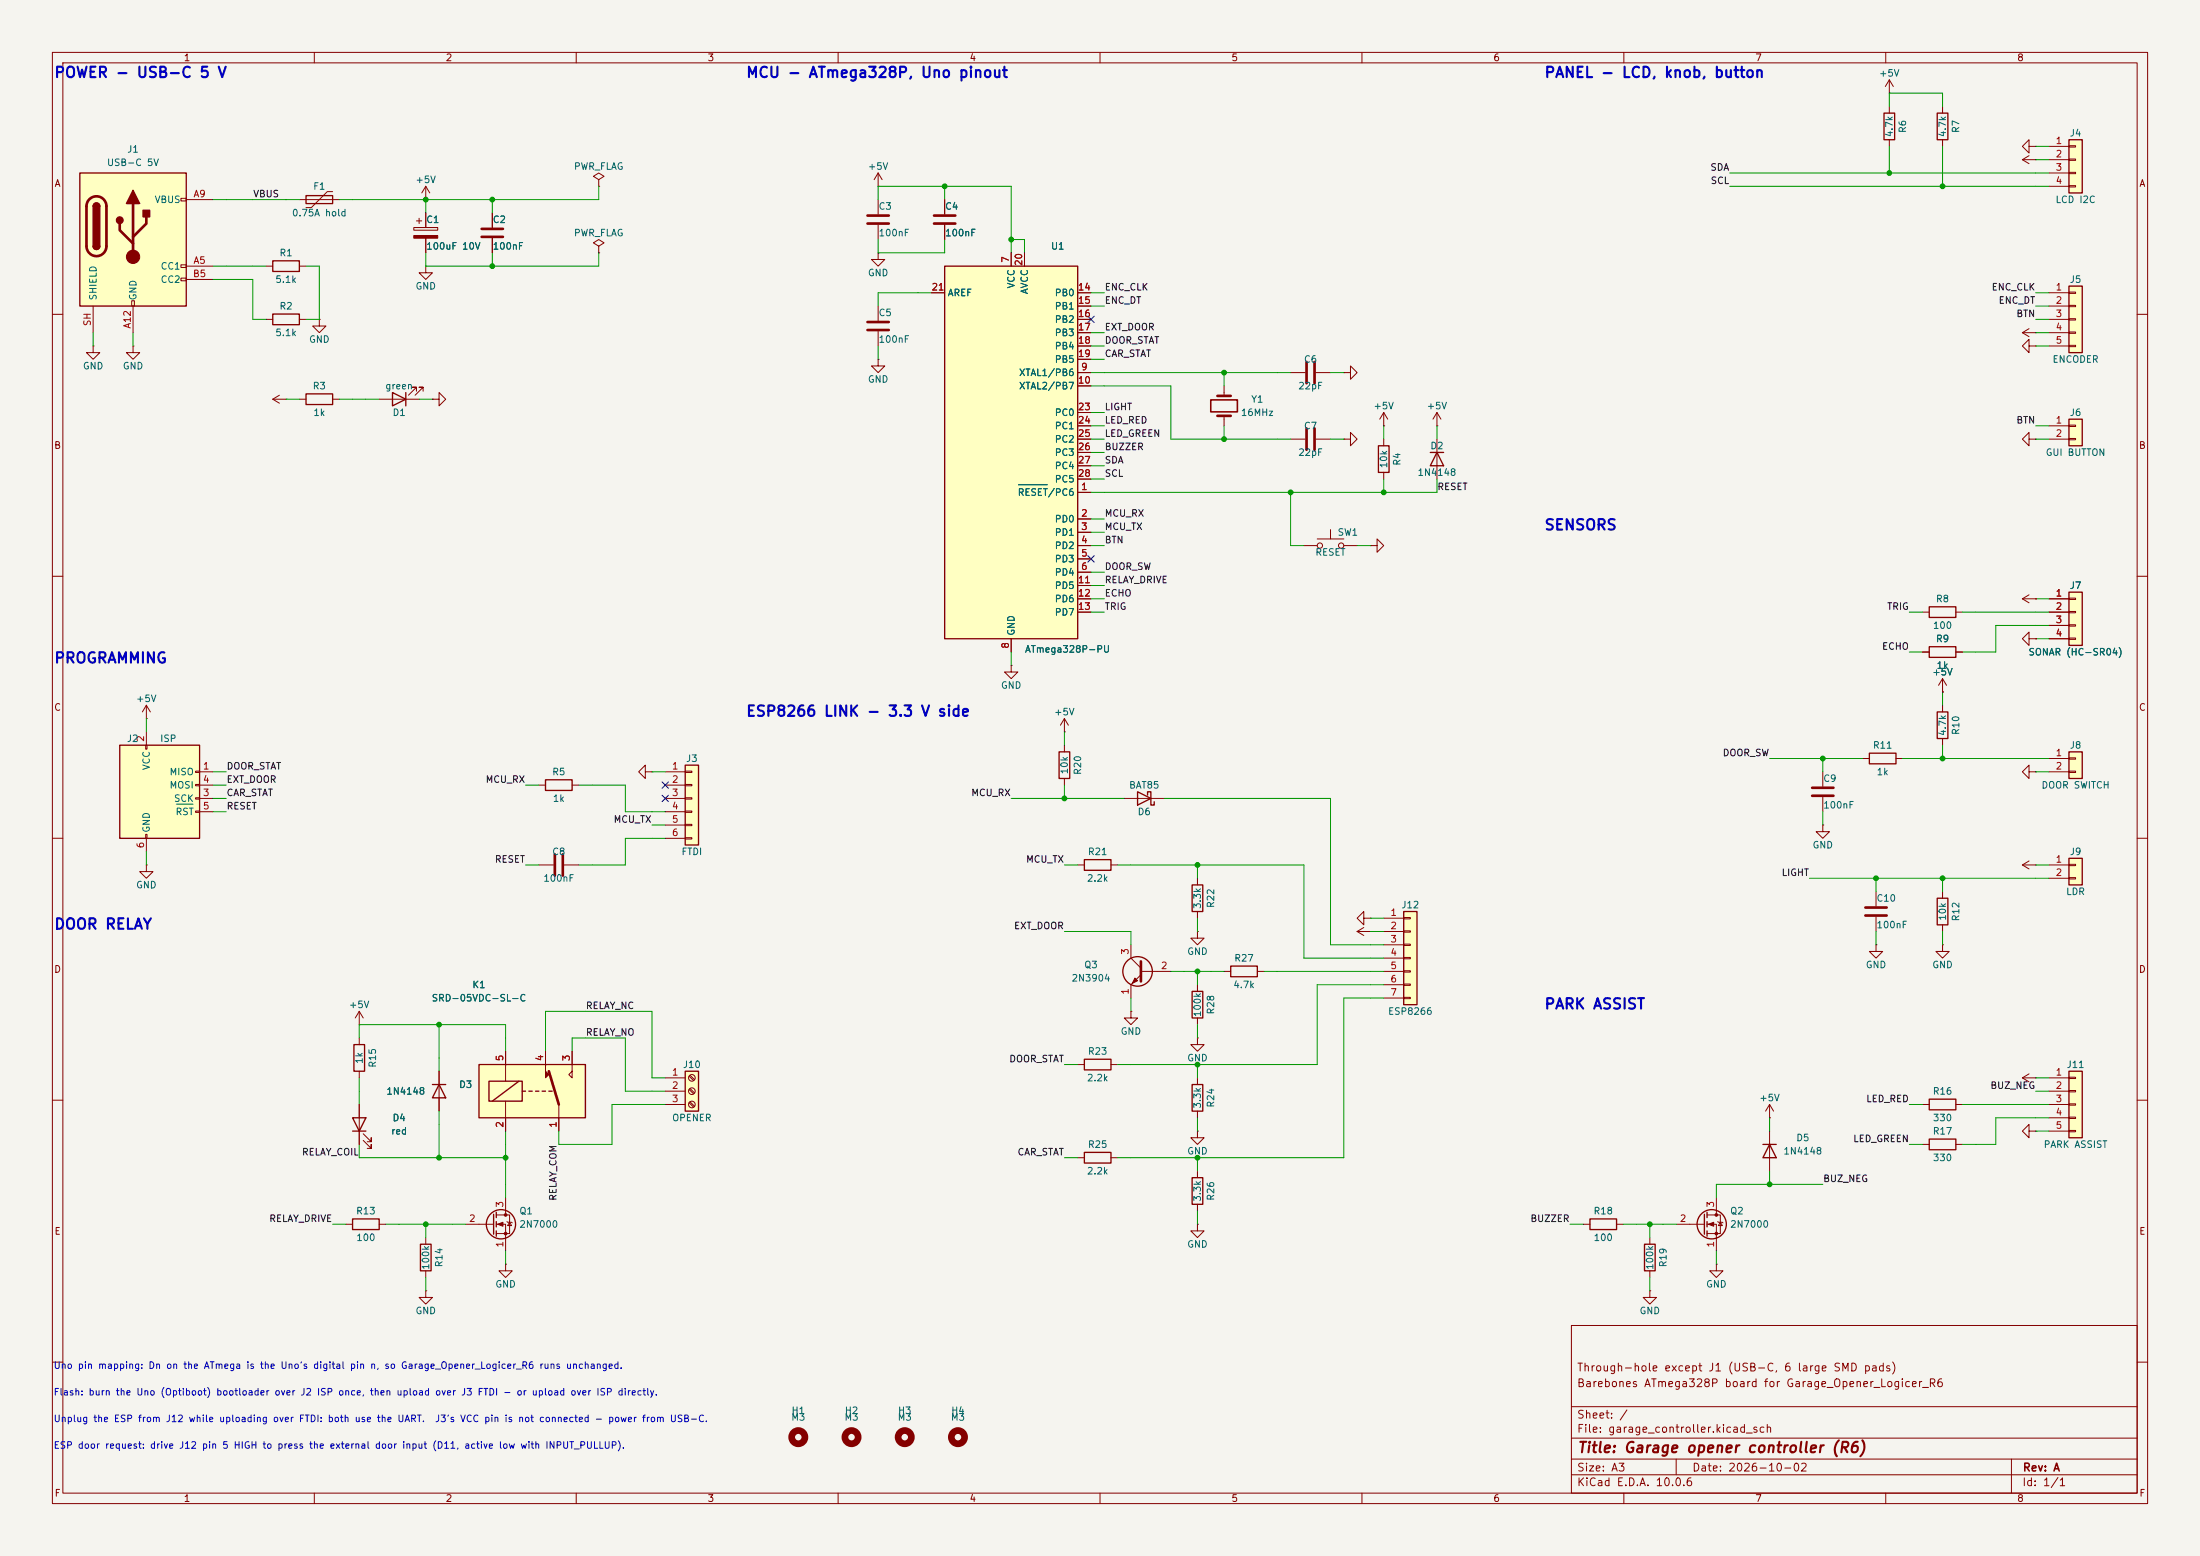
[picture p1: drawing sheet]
<svg xmlns="http://www.w3.org/2000/svg" width="420mm" height="297mm" viewBox="0 0 420 297" stroke-linecap="round" stroke-linejoin="round" font-family="sans-serif">
<path d="M0 0h420v297h-420z" fill="#f5f4ef" stroke="#f5f4ef" stroke-width=".19"/>
<g fill="none" stroke="#840000" stroke-width=".19">
<path d="M10 10h400v277h-400zM12 12h396v273h-396zM60 10v2M110 10v2M160 10v2M210 10v2M260 10v2M310 10v2M360 10v2M10 60h2M386.1 63.5l1.2 .8M386.1 63.5h2.5"/>
<path d="M387.3 62.7l-1.2 .8M388.6 63.5h.1M408 60h2M10 110h2M408 110h2M10 160h2M102.9 149.9h1.2M109.2 149.9h1.3M408 160h2M68.6 198.1v1.3M10 210h2M68.6 204.5v1.2"/>
<path d="M408 210h2M300 253h108v32h-108zM10 260h2M300 278.5h108M300 274.5h108M300 268.5h108M320 278.5v3M384 278.5v6.5M408 260h2M60 285v2M110 285v2M160 285v2"/>
<path d="M210 285v2M260 285v2M300 281.5h108M310 285v2M360 285v2"/>
</g>
<path d="M104.1 148.8h5.1v2.1h-5.1zM67.6 199.4h2v5.1h-2z" fill="none" stroke="#840000" stroke-width=".25"/>
<path d="M395 54.6h2.5v12.7h-2.5z" fill="#ffffc2"/>
<path d="M395 54.6h2.5v12.7h-2.5z" fill="none" stroke="#840000" stroke-width=".25"/>
<path d="M391.2 55.9h3.8M391.2 58.4h3.8M395 55.8h1.2v.2h-1.2zM395 58.3h1.2v.2h-1.2zM61 61v1.2h1.2l-1.2 1.3-1.3-1.3h1.3M61 61h.1M391.2 61h3.8M391.2 63.5h3.8M391.2 66h3.8M395 60.8h1.2v.3h-1.2zM395 63.4h1.2v.2h-1.2zM395 65.9h1.2v.3h-1.2z" fill="none" stroke="#840000" stroke-width=".19"/>
<path d="M22.9 142.2h15.2v17.8h-15.2z" fill="#ffffc2"/>
<g fill="none" stroke="#840000" stroke-width=".19">
<path d="M370.8 20.3v1.3M370.8 26.7v1.2M17.8 66v1.3h1.2l-1.2 1.3-1.3-1.3h1.3M17.8 66h.1M50.8 61h1.3M57.1 61h1.3M72.4 76.2h7.6M79.5 74.7v-.8h-.8h.8l-1.5 1.5M80.8 74.7v-.8h-.8h.8l-1.6 1.5M82.5 76.2h1.3v-1.3l1.3 1.3-1.3 1.3v-1.3M82.5 76.2h.1M387.3 66v-1.2l-1.2 1.2 1.2 1.3v-1.3h1.3"/>
<path d="M388.6 66h.1M27.9 139.7v2.5M27.8 142.2h.3v.8h-.3zM27.8 159.3h.3v.7h-.3zM37.3 147.2h.8v.2h-.8zM37.3 149.7h.8v.3h-.8zM37.3 152.3h.8v.2h-.8zM37.3 154.8h.8v.3h-.8zM38.1 147.3h2.5M38.1 152.4h2.5M38.1 149.9h2.5M38.1 154.9h2.5"/>
<path d="M27.9 165.1v1.3h1.3l-1.3 1.2-1.2-1.2h1.2M27.9 165.1h.1M27.9 160v2.6M68.6 195.6h.1M68.6 193l-.8 1.3M68.6 193l.7 1.3M68.6 193v2.6M337.8 213.4h.1M337.8 210.8l-.7 1.3M337.8 210.8l.8 1.3M337.8 210.8v2.6M337.8 215.9v7.6"/>
<path d="M205.7 221h1.3M212.1 221h1.3M302.3 233.7h1.2M308.6 233.7h1.3M320 233.7h5.4M325.9 231.9h2.5v3.6h-2.5M325.9 233.7h1.8v5.1M327.7 228.6v3.3M327.9 233.2l1 .2M328.4 233.3l.4 .6h-.8zM327.7 241.3v1.3h1.2l-1.2 1.2-1.3-1.2h1.3M327.7 241.3h.1"/>
</g>
<g fill="none" stroke="#840000" stroke-width=".25">
<path d="M369.8 21.6h2.1v5.1h-2.1zM52.1 59.9h5v2.1h-5zM74.9 74.9l2.6 1.3-2.6 1.3zM77.5 74.9v2.6M22.9 142.2h15.2v17.8h-15.2zM207 220h5.1v2h-5.1zM336.5 218.4h2.6M337.8 218.4l1.3 2.6h-2.6zM303.5 232.7h5.1v2h-5.1zM325.4 231.8v3.8M325.9 231.4v1M325.9 233.2v1"/>
<path d="M325.9 234.9v1.1"/>
<circle cx="326.8" cy="233.7" r="2.79"/>
</g>
<path d="M33.7 153.5h3.2" fill="none" stroke="#006464" stroke-width=".19"/>
<g fill="#840000" stroke="#840000" stroke-width=".19">
<path d="M326.1 233.7l1.1-.4v.8z"/>
<circle cx="327.7" cy="231.9" r=".25"/>
<circle cx="327.7" cy="235.5" r=".25"/>
</g>
<path d="M268 174h2.5v17.8h-2.5z" fill="#ffffc2"/>
<path d="M268 174h2.5v17.8h-2.5z" fill="none" stroke="#840000" stroke-width=".25"/>
<g fill="none" stroke="#840000" stroke-width=".19">
<path d="M264.2 175.3h3.8M264.2 177.8h3.8M268 175.1h1.2v.3h-1.2zM268 177.7h1.2v.2h-1.2zM264.2 180.3h3.8M264.2 182.9h3.8M264.2 185.4h3.8M264.2 188h3.8M264.2 190.5h3.8M268 180.2h1.2v.3h-1.2zM268 182.8h1.2v.2h-1.2zM268 185.3h1.2v.2h-1.2z"/>
<path d="M268 187.8h1.2v.3h-1.2zM268 190.4h1.2v.2h-1.2z"/>
</g>
<path d="M15.2 33h20.4v25.4h-20.4z" fill="#ffffc2"/>
<g fill="none" stroke="#840000" stroke-width=".19">
<path d="M34.5 37.8h1.1v.6h-1.1zM35.6 38.1h5M387.3 27.9v-1.2l-1.2 1.2 1.2 1.3v-1.3h1.3M388.6 27.9h.1M17.8 58.4v5.1M25.1 57.4h.6v1h-.6zM25.4 58.4v5.1M34.5 50.5h1.1v.6h-1.1zM34.5 53.1h1.1v.5h-1.1zM35.6 50.8h5M35.6 53.3h5M259.1 177.8l1.2 .8"/>
<path d="M259.1 177.8h2.5M260.3 175.3v-1.3l-1.2 1.3 1.2 1.2v-1.2h1.3M260.3 177l-1.2 .8M261.6 177.8h.1M261.6 175.3h.1"/>
</g>
<path d="M15.2 33h20.4v25.4h-20.4zM17.8 39.4a.64 .64 0 0 1 .6-.7 .64 .64 0 0 1 .6 .7M17.8 47a.64 .64 0 0 0 .6 .6 .64 .64 0 0 0 .6-.6" fill="none" stroke="#840000" stroke-width=".25"/>
<path d="M17.1 38a1.9 1.9 0 0 1 2-.4 1.9 1.9 0 0 1 1.2 1.8v7.6a1.91 1.91 0 0 1-1.9 1.9 1.91 1.91 0 0 1-1.9-1.9v-7.8l.2-.6zM25.4 38.9v10.1M22.9 42.7v1.2l2.5 2.6M27.9 41.4v1.3l-2.5 2.5" fill="none" stroke="#840000" stroke-width=".51"/>
<g fill="#840000" stroke="#840000" stroke-width=".25">
<path d="M17.8 39.4h1.2v7.6h-1.2z"/>
<path d="M18 38.9a.64 .64 0 0 1 .7-.1 .64 .64 0 0 1 .3 .6h-1.2z"/>
<path d="M17.8 47h1.2a.64 .64 0 0 1-.6 .6 .64 .64 0 0 1-.6-.6z"/>
<path d="M25.4 36.3l1.3 2.6h-2.6z"/>
<path d="M27.3 40.1h1.3v1.3h-1.3z"/>
<circle cx="22.9" cy="42" r=".63"/>
</g>
<circle cx="25.4" cy="49" r="1.27" fill="#840000" stroke="#840000" stroke-width=".19"/>
<path d="M395 26.7h2.5v10.1h-2.5z" fill="#ffffc2"/>
<path d="M58.4 37.3h5.1v1.6h-5.1zM395 26.7h2.5v10.1h-2.5zM52.1 49.8h5v2h-5zM58.4 75.2h5.1v2h-5.1zM202.2 143.5h2v5.1h-2zM217.2 151.1l2.5 1.3-2.5 1.3zM219.1 151.8v-.7h.6v2.6h.6v-.7M227.6 168.9h2v5.1h-2z" fill="none" stroke="#840000" stroke-width=".25"/>
<g fill="none" stroke="#840000" stroke-width=".19">
<path d="M57.1 38.1h7.7M63.5 36.6h-1l-3.1 3h-1M81.3 38.1h.1M81.3 35.6v2.5M81.3 35.6l-.8 1.2M81.3 35.6l.7 1.2M386.1 30.5h2.5M386.1 30.5l1.2 .7M387.3 29.7l-1.2 .8M388.6 30.5h.1M391.2 27.9h3.8M391.2 30.5h3.8"/>
<path d="M391.2 33h3.8M391.2 35.6h3.8M395 27.8h1.2v.3h-1.2zM395 30.4h1.2v.2h-1.2zM395 32.9h1.2v.2h-1.2zM395 35.4h1.2v.3h-1.2zM50.8 50.8h1.3M57.1 50.8h1.3M79 43.4h4.6v.5h-4.6zM79.5 42.2h1M80 41.7v1M81.3 50.8v1.3h1.2l-1.2 1.2-1.3-1.2h1.3"/>
<path d="M81.3 50.8h.1M81.3 40.6v2.8M81.3 45.5v2.8M25.4 66v1.3h1.3l-1.3 1.3-1.3-1.3h1.3M25.4 66h.1M52.1 76.2l1.2 .8M52.1 76.2h2.5M53.3 75.4l-1.2 .8M54.6 76.2h.1M57.1 76.2h1.3M63.5 76.2h1.3M27.9 137.2h.1"/>
<path d="M27.9 134.6l-.7 1.3M27.9 134.6l.8 1.3M27.9 134.6v2.6M203.2 142.2v1.3M203.2 148.6v1.3M214.6 152.4h7.6M102.9 165.1h2.8M107.7 165.1h2.8M228.6 177.8v1.3h1.3l-1.3 1.2-1.3-1.2h1.3M228.6 177.8h.1M228.6 167.6v1.3M228.6 174v1.3"/>
<path d="M81.3 246.4v1.2h1.2l-1.2 1.3-1.3-1.3h1.3M81.3 246.4h.1"/>
</g>
<path d="M79 45h4.6v.5h-4.6z" fill="#840000" stroke="#840000" stroke-width=".19"/>
<path d="M105.9 163.1v4M107.4 163.1v4" fill="none" stroke="#840000" stroke-width=".51"/>
<path d="M130.8 146.1h2.5v15.2h-2.5z" fill="#ffffc2"/>
<path d="M130.8 146.1h2.5v15.2h-2.5zM368.3 209.8h5.1v2h-5.1z" fill="none" stroke="#840000" stroke-width=".25"/>
<g fill="none" stroke="#840000" stroke-width=".19">
<path d="M123.2 147.3v-1.2l-1.3 1.2 1.3 1.3v-1.3h1.3M124.5 147.3h.1M127 147.3h3.8M127 149.9h3.8M127 152.4h3.8M127 154.9h3.8M127 157.5h3.8M130.8 147.2h1.3v.2h-1.3zM130.8 149.7h1.3v.3h-1.3zM130.8 152.3h1.3v.2h-1.3zM130.8 154.8h1.3v.3h-1.3zM130.8 157.4h1.3v.2h-1.3z"/>
<path d="M130.8 159.9h1.3v.2h-1.3zM127 160h3.8M367 210.8h1.3M373.4 210.8h1.2"/>
</g>
<path d="M395 80h2.5v5.1h-2.5z" fill="#ffffc2"/>
<path d="M395 80h2.5v5.1h-2.5zM369.8 171.5h2.1v5h-2.1zM368.3 217.4h5.1v2.1h-5.1z" fill="none" stroke="#840000" stroke-width=".25"/>
<g fill="none" stroke="#840000" stroke-width=".19">
<path d="M391.2 81.3h3.8M391.2 83.8h3.8M395 81.2h1.2v.2h-1.2zM395 83.7h1.2v.2h-1.2zM203.2 139.7h.1M203.2 137.2l-.8 1.2M203.2 137.2l.8 1.2M203.2 137.2v2.5M370.8 170.2v1.3M370.8 176.5v1.3M215.9 193v1.3h1.3l-1.3 1.3-1.3-1.3h1.3M215.9 193h.1"/>
<path d="M370.8 180.3v1.3h1.3l-1.3 1.3-1.2-1.3h1.2M370.8 180.3h.1M367 218.4h1.3M373.4 218.4h1.2M386.1 205.7l1.2 .8M386.1 205.7h2.5M387.3 215.9v-1.3l-1.2 1.3 1.2 1.3v-1.3h1.3M387.3 205l-1.2 .7M388.6 215.9h.1M388.6 205.7h.1"/>
</g>
<path d="M395 204.5h2.5v12.7h-2.5z" fill="#ffffc2"/>
<path d="M395 204.5h2.5v12.7h-2.5z" fill="none" stroke="#840000" stroke-width=".25"/>
<path d="M358.1 180.3v1.3h1.3l-1.3 1.3-1.2-1.3h1.2M358.1 180.3h.1M391.2 205.7h3.8M391.2 208.3h3.8M391.2 210.8h3.8M391.2 213.4h3.8M391.2 215.9h3.8M395 205.6h1.2v.3h-1.2zM395 208.2h1.2v.2h-1.2zM395 210.7h1.2v.2h-1.2zM395 213.2h1.2v.3h-1.2zM395 215.8h1.2v.2h-1.2z" fill="none" stroke="#840000" stroke-width=".19"/>
<path d="M91.4 203.2h20.4v10.2h-20.4z" fill="#ffffc2"/>
<path d="M205.7 165.1h1.3M212.1 165.1h1.3M215.9 180.3v2.6l1.9 1.9M217.8 185.4h5.7M217.8 186.1l-1.9 1.9v2.5M96.5 200.7v5.7M96.5 210.2v5.7M104.1 200.7v2.5M106.7 210.8v5.1M109.2 200.7v5l-.6-.6 .6-.6" fill="none" stroke="#840000" stroke-width=".19"/>
<g fill="none" stroke="#840000" stroke-width=".25">
<path d="M207 164.1h5.1v2h-5.1zM91.4 203.2h20.4v10.2h-20.4zM93.3 206.4h6.4v3.8h-6.4zM99.1 206.4l-5.1 3.8M99.7 208.3h.6M101 208.3h.6M102.2 208.3h.7M103.5 208.3h.6M104.8 208.3h.6"/>
<circle cx="217.2" cy="185.4" r="2.82"/>
</g>
<path d="M217.8 183.5v3.8M104.8 204.5l1.9 6.3" fill="none" stroke="#840000" stroke-width=".51"/>
<g fill="#840000" stroke="#840000" stroke-width=".19">
<path d="M104.1 203.2v1.3l.7 .6-.7 .6z"/>
<path d="M216.7 186.7l.5 .5-1 .5z"/>
</g>
<path d="M130.8 204.5h2.5v7.6h-2.5z" fill="#ffffc2"/>
<g fill="none" stroke="#840000" stroke-width=".25">
<path d="M234.9 184.4h5.1v2h-5.1zM67.3 213.4h2.5l-1.2 2.5zM67.3 215.9h2.5M82.5 207h2.6M83.8 207l1.3 2.6h-2.6zM130.8 204.5h2.5v7.6h-2.5zM94.2 231.8v3.8M94.7 231.4v1M94.7 233.2v1M94.7 234.9v1.1M313.9 237.5h2.1v5.1h-2.1z"/>
<circle cx="95.6" cy="233.7" r="2.79"/>
</g>
<g fill="none" stroke="#840000" stroke-width=".19">
<path d="M387.3 83.8v-1.2l-1.2 1.2 1.2 1.3v-1.3h1.3M388.6 83.8h.1M348 157.5v1.3h1.2l-1.2 1.2-1.3-1.2h1.3M348 157.5h.1M348 147.3v2.8M348 152.1v2.8M386.1 165.1l1.2 .8M386.1 165.1h2.5M387.3 164.3l-1.2 .8M388.6 165.1h.1M233.7 185.4h1.2M240 185.4h1.3"/>
<path d="M68.6 210.8v7.6M69.3 217.7l1.6 1.5v-.8v.8h-.8M69.3 216.4l1.6 1.5v-.7v.7h-.8M83.8 204.5v7.6M127 205.7h3.8M127 208.3h3.8M127 210.8h3.8M131.5 205.4l.9 .8M131.5 207.9l.9 .9M131.5 210.5l.9 .8M131.7 205.2l.9 .9M131.7 207.8l.9 .8"/>
<path d="M131.7 210.3l.9 .9M88.9 233.7h5.3M94.7 231.9h2.6v3.6h-2.6M94.7 233.7h1.8v5.1M96.5 228.6v3.3M96.8 233.2l1 .2M97.3 233.3l.4 .6h-.8zM315 236.2v1.3M96.5 241.3v1.3h1.3l-1.3 1.2-1.3-1.2h1.3M96.5 241.3h.1M315 246.4v1.2h1.2l-1.2 1.3-1.3-1.3h1.3M315 246.4h.1"/>
<path d="M315 242.6v1.2"/>
<circle cx="132.1" cy="205.7" r=".63"/>
<circle cx="132.1" cy="208.3" r=".63"/>
<circle cx="132.1" cy="210.8" r=".63"/>
</g>
<g fill="none" stroke="#840000" stroke-width="1.3">
<circle cx="152.4" cy="274.3" r="1.27"/>
<circle cx="162.6" cy="274.3" r="1.27"/>
<circle cx="172.7" cy="274.3" r="1.27"/>
<circle cx="182.9" cy="274.3" r="1.27"/>
</g>
<g fill="#840000" stroke="#840000" stroke-width=".19">
<path d="M95 233.7l1-.4v.8z"/>
<circle cx="96.5" cy="231.9" r=".25"/>
<circle cx="96.5" cy="235.5" r=".25"/>
</g>
<path d="M345.9 150.4h4.1M345.9 151.9h4.1" fill="none" stroke="#840000" stroke-width=".51"/>
<path d="M395 163.8h2.5v5.1h-2.5z" fill="#ffffc2"/>
<path d="M395 163.8h2.5v5.1h-2.5zM207 202.2h5.1v2h-5.1zM67.3 232.7h5.1v2h-5.1zM80.3 237.5h2v5.1h-2z" fill="none" stroke="#840000" stroke-width=".25"/>
<g fill="none" stroke="#840000" stroke-width=".19">
<path d="M358.1 170.2v2.8M358.1 175v2.8M391.2 165.1h3.8M391.2 167.6h3.8M395 165h1.2v.2h-1.2zM395 167.5h1.2v.3h-1.2zM205.7 203.2h1.3M212.1 203.2h1.3M66 233.7h1.3M72.4 233.7h1.3M81.3 236.2v1.3M228.6 233.7v1.2h1.3l-1.3 1.3-1.3-1.3h1.3"/>
<path d="M228.6 233.7h.1M81.3 242.6v1.2"/>
</g>
<path d="M356.1 173.2h4.1M356.1 174.8h4.1" fill="none" stroke="#840000" stroke-width=".51"/>
<path d="M180.3 50.8h25.4v71.1h-25.4z" fill="#ffffc2"/>
<path d="M180.3 50.8h25.4v71.1h-25.4zM369.8 135.9h2.1v5.1h-2.1z" fill="none" stroke="#840000" stroke-width=".25"/>
<g fill="none" stroke="#840000" stroke-width=".19">
<path d="M177.8 55.9h2.5M193 48.3v2.5M195.6 48.3v2.5M205.7 55.9h2.6M205.7 58.4h2.6M205.7 71.1h2.6M205.7 73.7h2.6M205.7 61h2.6M205.7 63.5h2.6M205.7 66h2.6M205.7 68.6h2.6M205.7 78.7h2.6"/>
<path d="M205.7 94h2.6M205.7 99.1h2.6M205.7 81.3h2.6M205.7 83.8h2.6M205.7 86.4h2.6M205.7 88.9h2.6M205.7 91.4h2.6M205.7 101.6h2.6M205.7 104.1h2.6M205.7 106.7h2.6M205.7 109.2h2.6M205.7 111.8h2.6"/>
<path d="M205.7 114.3h2.6M205.7 116.8h2.6M386.1 114.3h2.5M386.1 114.3l1.2 .8M387.3 113.5l-1.2 .8M388.6 114.3h.1M193 121.9v2.6M370.8 134.6v1.3M370.8 141v1.2"/>
</g>
<path d="M194.4 92.5h5.5" fill="none" stroke="#006464" stroke-width=".19"/>
<path d="M395 113h2.5v10.2h-2.5z" fill="#ffffc2"/>
<path d="M359.7 21.6h2v5.1h-2zM263.1 85.1h2.1v5.1h-2.1zM273 86.4h2.6M274.3 86.4l1.3 2.5h-2.6zM368.3 115.8h5.1v2.1h-5.1zM395 113h2.5v10.2h-2.5zM368.3 123.4h5.1v2.1h-5.1zM356.9 143.8h5v2h-5zM227.6 189.2h2v5.1h-2zM227.6 224.8h2v5.1h-2z" fill="none" stroke="#840000" stroke-width=".25"/>
<g fill="none" stroke="#840000" stroke-width=".19">
<path d="M360.7 17.8h.1M360.7 15.2l-.8 1.3M360.7 15.2l.7 1.3M360.7 15.2v2.6M114.3 34.3l1-.6-1-.7-1 .7 1 .6v1.3M114.3 35.6h.1M167.6 35.6h.1M167.6 33v2.6M167.6 38.1v2.8M167.6 33l-.7 1.3M167.6 33l.8 1.3M180.3 38.1v2.8"/>
<path d="M360.7 20.3v1.3M360.7 26.7v1.2M94 40.6v2.8M94 45.5v2.8M114.3 47l1-.6-1-.7-1 .7 1 .6v1.3M114.3 48.3h.1M167.6 48.3v1.2h1.3l-1.3 1.3-1.2-1.3h1.2M167.6 48.3h.1M167.6 42.9v2.8M167.6 58.4v2.8M180.3 42.9v2.8M167.6 68.6v1.3h1.3l-1.3 1.2-1.2-1.2h1.2"/>
<path d="M167.6 68.6h.1M167.6 63.2v2.8M233.7 73.7v1.9M233.7 79.4v1.9M246.4 71.1h2.8M251.2 71.1h2.8M256.5 71.1h1.3v-1.2l1.3 1.2-1.3 1.3v-1.3M256.5 71.1h.1M264.2 78.7v2.6M264.2 78.7l-.8 1.3M264.2 78.7l.7 1.3M256.5 83.8h1.3v-1.2l1.3 1.2-1.3 1.3v-1.3"/>
<path d="M256.5 83.8h.1M264.2 81.3h.1M264.2 83.8v1.3M264.2 90.2v1.2M274.3 83.8v7.6M248.9 104.1h2.6M251.5 102.9h5M254 101.1v1.8M256.5 104.1h2.6M261.6 104.1h1.3v-1.2l1.3 1.2-1.3 1.3v-1.3M261.6 104.1h.1M367 116.8h1.3"/>
<path d="M373.4 116.8h1.2M391.2 114.3h3.8M391.2 116.8h3.8M391.2 119.4h3.8M395 114.2h1.2v.2h-1.2zM395 116.7h1.2v.3h-1.2zM395 119.3h1.2v.2h-1.2zM193 127v1.3h1.3l-1.3 1.2-1.2-1.2h1.2M193 127h.1M367 124.5h1.3M370.8 132.1h.1M370.8 129.5l-.7 1.3"/>
<path d="M370.8 129.5l.8 1.3M370.8 129.5v2.6M373.4 124.5h1.2M387.3 121.9v-1.2l-1.2 1.2 1.2 1.3v-1.3h1.3M388.6 121.9h.1M391.2 121.9h3.8M395 121.8h1.2v.2h-1.2zM355.6 144.8h1.3M361.9 144.8h1.3M387.3 147.3v-1.2l-1.2 1.2 1.2 1.3v-1.3h1.3M388.6 147.3h.1M228.6 198.1v1.3h1.3l-1.3 1.3-1.3-1.3h1.3"/>
<path d="M228.6 198.1h.1M228.6 188v1.2M228.6 194.3v1.3M228.6 215.9v1.3h1.3l-1.3 1.2-1.3-1.2h1.3M228.6 215.9h.1M228.6 223.5v1.3M228.6 229.9v1.2"/>
<circle cx="252" cy="104.1" r=".51"/>
<circle cx="256" cy="104.1" r=".51"/>
</g>
<path d="M91.9 43.7h4.1M91.9 45.2h4.1M165.6 41.1h4.1M165.6 42.7h4.1M178.3 41.1h4.1M178.3 42.7h4.1M165.6 61.5h4.1M165.6 63h4.1M232.4 75.6h2.5M232.4 79.4h2.5M249.4 69.1v4.1M251 69.1v4.1" fill="none" stroke="#840000" stroke-width=".51"/>
<path d="M231.1 76.3h5.1v2.3h-5.1z" fill="none" stroke="#840000" stroke-width=".3"/>
<path d="M395 143.5h2.5v5.1h-2.5z" fill="#ffffc2"/>
<path d="M395 143.5h2.5v5.1h-2.5zM227.6 207h2v5.1h-2z" fill="none" stroke="#840000" stroke-width=".25"/>
<g fill="none" stroke="#840000" stroke-width=".19">
<path d="M180.3 38.1v2.8M81.3 40.6v2.8M81.3 45.5v2.8M94 40.6v2.8M94 45.5v2.8M177.8 55.9h2.5M180.3 42.9v2.8M193 48.3v2.5M195.6 48.3v2.5M205.7 55.9h2.6M205.7 58.4h2.6M205.7 71.1h2.6"/>
<path d="M205.7 73.7h2.6M205.7 61h2.6M205.7 63.5h2.6M205.7 66h2.6M205.7 68.6h2.6M205.7 78.7h2.6M274.3 78.7l-.7 1.3M274.3 78.7l.8 1.3M274.3 78.7v2.6M205.7 83.8h2.6M205.7 94h2.6M205.7 99.1h2.6"/>
<path d="M205.7 81.3h2.6M205.7 86.4h2.6M205.7 88.9h2.6M205.7 91.4h2.6M246.4 83.8h2.8M251.2 83.8h2.8M274.3 81.3h.1M205.7 101.6h2.6M205.7 104.1h2.6M205.7 106.7h2.6M205.7 109.2h2.6M205.7 111.8h2.6"/>
<path d="M205.7 114.3h2.6M205.7 116.8h2.6M388.6 114.3h.1M391.2 114.3h3.8M391.2 116.8h3.8M391.2 119.4h3.8M193 121.9v2.6M367 124.5h1.3M370.8 132.1h.1M373.4 124.5h1.2M388.6 121.9h.1M391.2 121.9h3.8"/>
<path d="M391.2 144.8h3.8M391.2 147.3h3.8M395 144.7h1.2v.2h-1.2zM395 147.2h1.2v.2h-1.2zM68.6 210.8v2.6M68.6 215.9v2.5M83.8 204.5v2.5M83.8 209.6v2.5M96.5 200.7v2.5M96.5 213.4v2.5M104.1 200.7v2.5M106.7 213.4v2.5"/>
<path d="M109.2 200.7v2.5M228.6 205.7v1.3M228.6 212.1v1.3"/>
</g>
<path d="M249.4 81.8v4.1M251 81.8v4.1" fill="none" stroke="#840000" stroke-width=".51"/>
<g fill="none" stroke="#009600" stroke-width=".19">
<path d="M40.6 38.1h16.5M81.3 38.1v2.5M94 38.1v2.5M114.3 35.6v2.5h-49.5M167.6 38.1v-2.5h25.4v12.7M180.3 35.6v2.5M330.2 35.6h61M330.2 33h61M360.7 20.3v-2.5h10.1v2.5M360.7 27.9v5.1M370.8 27.9v7.7M388.6 27.9h2.6"/>
<path d="M388.6 30.5h2.6M40.6 53.3h7.7v7.7h2.5M40.6 50.8h10.2M58.4 50.8h2.6v10.2h-2.6M81.3 48.3v2.5h33v-2.5M94 48.3v2.5M167.6 45.7v2.6h12.7v-2.6M177.8 55.9h-10.2v2.5M193 45.7h2.6v2.6M208.3 55.9h2.5M208.3 58.4h2.5M388.6 55.9h2.6"/>
<path d="M388.6 58.4h2.6M17.8 63.5v2.5M25.4 63.5v2.5M54.6 76.2h2.5M64.8 76.2h7.6M80 76.2h2.5M167.6 66v2.6M208.3 63.5h2.5M208.3 73.7h15.2v10.1h22.9M208.3 66h2.5M208.3 78.7h2.5M208.3 68.6h2.5"/>
<path d="M208.3 71.1h38.1M233.7 71.1v2.6M254 71.1h2.5M388.6 63.5h2.6M388.6 61h2.6M388.6 66h2.6M208.3 81.3h2.5M208.3 83.8h2.5M208.3 91.4h2.5M208.3 88.9h2.5M208.3 86.4h2.5M208.3 99.1h2.5"/>
<path d="M233.7 81.3v2.5M246.4 94v10.1h2.5M254 83.8h2.5M264.2 81.3v2.5M264.2 91.4v2.6M274.3 91.4v2.6h-66M274.3 81.3v2.5M388.6 81.3h2.6M388.6 83.8h2.6M208.3 116.8h2.5M208.3 114.3h2.5M208.3 111.8h2.5"/>
<path d="M208.3 104.1h2.5M208.3 109.2h2.5M208.3 101.6h2.5M259.1 104.1h2.5M364.5 116.8h2.5M374.6 116.8h16.6M388.6 114.3h2.6M391.2 119.4h-10.2v5.1h-6.4M27.9 137.2v2.5M193 124.5v2.5M203.2 139.7v2.5M364.5 124.5h2.5"/>
<path d="M370.8 132.1v2.5M388.6 121.9h2.6M40.6 152.4h2.6M40.6 149.9h2.6M40.6 147.3h2.6M40.6 154.9h2.6M100.3 149.9h2.6M110.5 149.9h8.9v5h7.6M124.5 147.3h2.5M124.5 157.5h2.5M193 152.4h21.6M203.2 149.9v2.5"/>
<path d="M222.2 152.4h31.8v27.9h10.2M337.8 144.8h17.8M348 144.8v2.5M348 154.9v2.6M363.2 144.8h28M370.8 142.2v2.6M388.6 147.3h2.6M27.9 162.6v2.5M100.3 165.1h2.6M127 160h-7.6v5.1h-8.9M203.2 165.1h2.5M203.2 177.8h12.7v2.5"/>
<path d="M213.4 165.1h35.5v17.8h15.3M228.6 165.1v2.5M228.6 175.3v2.5M261.6 177.8h2.6M261.6 175.3h2.6M345.4 167.6h45.8M358.1 167.6v2.6M358.1 177.8v2.5M370.8 167.6v2.6M370.8 177.8v2.5M388.6 165.1h2.6M68.6 198.1v-2.5h27.9v5.1"/>
<path d="M83.8 195.6v8.9M215.9 190.5v2.5M223.5 185.4h10.2M228.6 185.4v2.6M228.6 195.6v2.5M241.3 185.4h22.9M264.2 188h-12.7v15.2h-38.1M264.2 190.5h-7.7v30.5h-43.1M68.6 218.4v2.6h27.9M68.6 205.7v5.1M83.8 212.1v8.9M96.5 215.9v12.7"/>
<path d="M104.1 200.7v-7.7h20.4v12.7h2.5M109.2 200.7v-2.6h10.2v10.2h7.6M127 210.8h-10.2v7.6h-10.1v-2.5M203.2 203.2h2.5M228.6 203.2v2.5M228.6 213.4v2.5M337.8 213.4v2.5M364.5 218.4h2.5M364.5 210.8h2.5M374.6 210.8h16.6M388.6 215.9h2.6M388.6 208.3h2.6"/>
<path d="M388.6 205.7h2.6M391.2 213.4h-10.2v5h-6.4M63.5 233.7h2.5M73.7 233.7h15.2M81.3 233.7v2.5M96.5 238.8v2.5M203.2 221h2.5M228.6 221v2.5M228.6 231.1v2.6M299.7 233.7h2.6M309.9 233.7h10.1M315 233.7v2.5"/>
<path d="M327.7 238.8v2.5M337.8 223.5v2.6M348 226.1h-20.3v2.5M81.3 243.8v2.6M315 243.8v2.6"/>
</g>
<path d="M207.7 60.4l1.2 1.2M208.9 60.4l-1.2 1.2M207.7 106.1l1.2 1.2M208.9 106.1l-1.2 1.2M126.4 149.3l1.2 1.2M126.4 151.8l1.2 1.2M127.6 149.3l-1.2 1.2M127.6 151.8l-1.2 1.2" fill="none" stroke="#000084" stroke-width=".19"/>
<path d="M194.4 92.5h5.5" fill="none" stroke="#006464" stroke-width=".19"/>
<g fill="#009600" stroke="#009600" stroke-width=".19">
<circle cx="180.3" cy="35.6" r=".46"/>
<circle cx="193" cy="45.7" r=".46"/>
<circle cx="94" cy="50.8" r=".46"/>
<circle cx="94" cy="38.1" r=".46"/>
<circle cx="81.3" cy="38.1" r=".46"/>
<circle cx="83.8" cy="195.6" r=".46"/>
<circle cx="96.5" cy="221" r=".46"/>
<circle cx="83.8" cy="221" r=".46"/>
<circle cx="81.3" cy="233.7" r=".46"/>
<circle cx="203.2" cy="152.4" r=".46"/>
<circle cx="246.4" cy="94" r=".46"/>
<circle cx="264.2" cy="94" r=".46"/>
<circle cx="233.7" cy="83.8" r=".46"/>
<circle cx="233.7" cy="71.1" r=".46"/>
<circle cx="370.8" cy="144.8" r=".46"/>
<circle cx="370.8" cy="35.6" r=".46"/>
<circle cx="360.7" cy="33" r=".46"/>
<circle cx="370.8" cy="167.6" r=".46"/>
<circle cx="358.1" cy="167.6" r=".46"/>
<circle cx="337.8" cy="226.1" r=".46"/>
<circle cx="348" cy="144.8" r=".46"/>
<circle cx="315" cy="233.7" r=".46"/>
<circle cx="228.6" cy="185.4" r=".46"/>
<circle cx="228.6" cy="165.1" r=".46"/>
<circle cx="228.6" cy="221" r=".46"/>
<circle cx="228.6" cy="203.2" r=".46"/>
</g>
<g font-size="2" fill="#0000c2">
<text x="10.2" y="15.3">POWER - USB-C 5 V</text>
<text x="142.3" y="15.3">MCU - ATmega328P, Uno pinout</text>
<text x="294.7" y="15.3">PANEL - LCD, knob, button</text>
<text x="294.7" y="101.7">SENSORS</text>
<text x="10.2" y="127.1">PROGRAMMING</text>
<text x="142.3" y="137.2">ESP8266 LINK - 3.3 V side</text>
<text x="10.2" y="177.9">DOOR RELAY</text>
<text x="294.7" y="193.1">PARK ASSIST</text>
</g>
<text font-size="2" fill="#840000" x="301" y="277.8">Title: Garage opener controller (R6)</text>
<g font-size="1.5" fill="#840000">
<text x="300.9" y="262.1">Through-hole except J1 (USB-C, 6 large SMD pads)</text>
<text x="300.9" y="265.1">Barebones ATmega328P board for Garage_Opener_Logicer_R6</text>
<text x="300.9" y="273.8">File: garage_controller.kicad_sch</text>
<text x="300.9" y="271.1">Sheet: /</text>
<text x="300.9" y="281.2">Size: A3</text>
<text x="322.9" y="281.2">Date: 2026-10-02</text>
<text x="386" y="281.2">Rev: A</text>
<text x="300.9" y="284">KiCad E.D.A. 10.0.6</text>
<text x="385.9" y="284">Id: 1/1</text>
</g>
<g font-size="1.3" fill="#840000">
<text x="35" y="12">1</text>
<text x="85" y="12">2</text>
<text x="135" y="12">3</text>
<text x="185" y="12">4</text>
<text x="235" y="12">5</text>
<text x="285" y="12">6</text>
<text x="335" y="12">7</text>
<text x="385" y="12">8</text>
<text x="10.3" y="36">A</text>
<text x="408.3" y="36">A</text>
<text x="10.2" y="86">B</text>
<text x="408.2" y="86">B</text>
<text x="10.2" y="136">C</text>
<text x="408.2" y="136">C</text>
<text x="10.2" y="186">D</text>
<text x="408.2" y="186">D</text>
<text x="10.3" y="236">E</text>
<text x="408.3" y="236">E</text>
<text x="10.3" y="286">F</text>
<text x="35" y="287">1</text>
<text x="85" y="287">2</text>
<text x="135" y="287">3</text>
<text x="185" y="287">4</text>
<text x="235" y="287">5</text>
<text x="285" y="287">6</text>
<text x="335" y="287">7</text>
<text x="385" y="287">8</text>
<text x="408.3" y="286">F</text>
</g>
<g font-size="1.3" fill="#006464">
<text x="358.6" y="14.9">+5V</text>
<text x="24.2" y="29.4">J1</text>
<text x="361.6" y="26.3" transform="rotate(-90 361.6 26.3)">4.7k</text>
<text x="364.2" y="25.5" transform="rotate(-90 364.2 25.5)">R6</text>
<text x="371.8" y="26.3" transform="rotate(-90 371.8 26.3)">4.7k</text>
<text x="374.3" y="25.5" transform="rotate(-90 374.3 25.5)">R7</text>
<text x="395" y="26.4">J4</text>
<text x="20.3" y="32">USB-C 5V</text>
<text x="79.2" y="35.3">+5V</text>
<text x="109.5" y="32.7">PWR_FLAG</text>
<text x="165.6" y="32.7">+5V</text>
<text x="29.4" y="39.1">VBUS</text>
<text x="55.6" y="41.6">0.75A hold</text>
<text x="59.7" y="36.5">F1</text>
<text x="167.6" y="40.3">C3</text>
<text x="180.3" y="40.3">C4</text>
<text x="392.3" y="39.1">LCD I2C</text>
<text x="81.3" y="42.9">C1</text>
<text x="81.3" y="48">100uF 10V</text>
<text x="94" y="42.9">C2</text>
<text x="94" y="48">100nF</text>
<text x="109.5" y="45.4">PWR_FLAG</text>
<text x="167.6" y="45.4">100nF</text>
<text x="180.3" y="45.4">100nF</text>
<text x="200.5" y="48">U1</text>
<text x="30.6" y="51.8">CC1</text>
<text x="53.2" y="49.2">R1</text>
<text x="165.6" y="53">GND</text>
<text x="18.7" y="57.4" transform="rotate(-90 18.7 57.4)">SHIELD</text>
<text x="26.4" y="57.4" transform="rotate(-90 26.4 57.4)">GND</text>
<text x="30.6" y="54.3">CC2</text>
<text x="52.5" y="54.3">5.1k</text>
<text x="53.2" y="59.4">R2</text>
<text x="79.2" y="55.6">GND</text>
<text x="180.8" y="56.8">AREF</text>
<text x="194" y="55.2" transform="rotate(-90 194 55.2)">VCC</text>
<text x="196.5" y="56.3" transform="rotate(-90 196.5 56.3)">AVCC</text>
<text x="201.3" y="56.8">PB0</text>
<text x="201.3" y="59.4">PB1</text>
<text x="395" y="54.3">J5</text>
<text x="52.5" y="64.5">5.1k</text>
<text x="58.9" y="65.7">GND</text>
<text x="167.6" y="60.7">C5</text>
<text x="167.6" y="65.7">100nF</text>
<text x="201.3" y="61.9">PB2</text>
<text x="201.3" y="64.5">PB3</text>
<text x="15.7" y="70.8">GND</text>
<text x="23.3" y="70.8">GND</text>
<text x="201.3" y="67">PB4</text>
<text x="201.3" y="69.5">PB5</text>
<text x="248.8" y="69.5">C6</text>
<text x="391.7" y="69.5">ENCODER</text>
<text x="59.6" y="74.6">R3</text>
<text x="73.4" y="74.6">green</text>
<text x="165.6" y="73.4">GND</text>
<text x="194.4" y="72.1">XTAL1/PB6</text>
<text x="194.4" y="74.6">XTAL2/PB7</text>
<text x="238.8" y="77.2">Y1</text>
<text x="247.7" y="74.6">22pF</text>
<text x="59.7" y="79.7">1k</text>
<text x="74.8" y="79.7">D1</text>
<text x="201.3" y="79.7">PC0</text>
<text x="201.3" y="82.2">PC1</text>
<text x="236.8" y="79.7">16MHz</text>
<text x="248.8" y="82.2">C7</text>
<text x="262.1" y="78.4">+5V</text>
<text x="272.3" y="78.4">+5V</text>
<text x="395" y="79.7">J6</text>
<text x="201.3" y="84.8">PC2</text>
<text x="201.3" y="87.3">PC3</text>
<text x="201.3" y="89.9">PC4</text>
<text x="247.7" y="87.3">22pF</text>
<text x="265.1" y="89.5" transform="rotate(-90 265.1 89.5)">10k</text>
<text x="267.7" y="89" transform="rotate(-90 267.7 89)">R4</text>
<text x="273" y="86.1">D2</text>
<text x="390.4" y="87.3">GUI BUTTON</text>
<text x="194.2" y="94.9">RESET/PC6</text>
<text x="201.3" y="92.4">PC5</text>
<text x="270.5" y="91.1">1N4148</text>
<text x="201.3" y="100">PD0</text>
<text x="201.3" y="102.6">PD1</text>
<text x="201.3" y="105.1">PD2</text>
<text x="201.3" y="107.6">PD3</text>
<text x="251" y="106.4">RESET</text>
<text x="255.3" y="102.6">SW1</text>
<text x="201.3" y="110.2">PD4</text>
<text x="201.3" y="112.7">PD5</text>
<text x="395" y="112.7">J7</text>
<text x="201.3" y="115.3">PD6</text>
<text x="201.3" y="117.8">PD7</text>
<text x="369.5" y="115.3">R8</text>
<text x="194" y="121.4" transform="rotate(-90 194 121.4)">GND</text>
<text x="195.6" y="124.9">ATmega328P-PU</text>
<text x="368.9" y="120.3">100</text>
<text x="369.5" y="122.9">R9</text>
<text x="387.1" y="125.4">SONAR (HC-SR04)</text>
<text x="191" y="131.8">GND</text>
<text x="368.8" y="129.2">+5V</text>
<text x="369.6" y="128">1k</text>
<text x="25.9" y="134.3">+5V</text>
<text x="201.1" y="136.9">+5V</text>
<text x="24.1" y="141.9">J2</text>
<text x="30.5" y="141.9">ISP</text>
<text x="357.4" y="143.2">R11</text>
<text x="371.8" y="140.6" transform="rotate(-90 371.8 140.6)">4.7k</text>
<text x="374.3" y="140.4" transform="rotate(-90 374.3 140.4)">R10</text>
<text x="395" y="143.2">J8</text>
<text x="28.9" y="147.1" transform="rotate(-90 28.9 147.1)">VCC</text>
<text x="32.3" y="148.3">MISO</text>
<text x="105.3" y="148.3">R5</text>
<text x="130.9" y="145.7">J3</text>
<text x="204.2" y="147.9" transform="rotate(-90 204.2 147.9)">10k</text>
<text x="206.7" y="148" transform="rotate(-90 206.7 148)">R20</text>
<text x="348" y="149.6">C9</text>
<text x="358.2" y="148.3">1k</text>
<text x="32.3" y="150.8">MOSI</text>
<text x="33.1" y="153.4">SCK</text>
<text x="33.4" y="155.9">RST</text>
<text x="105.4" y="153.4">1k</text>
<text x="215.4" y="150.8">BAT85</text>
<text x="217.1" y="155.9">D6</text>
<text x="348" y="154.6">100nF</text>
<text x="389.6" y="150.8">DOOR SWITCH</text>
<text x="28.9" y="159" transform="rotate(-90 28.9 159)">GND</text>
<text x="105.3" y="163.5">C8</text>
<text x="130" y="163.5">FTDI</text>
<text x="207.6" y="163.5">R21</text>
<text x="345.9" y="162.3">GND</text>
<text x="395" y="163.5">J9</text>
<text x="25.9" y="169.9">GND</text>
<text x="103.6" y="168.6">100nF</text>
<text x="207.4" y="168.6">2.2k</text>
<text x="229.6" y="173.6" transform="rotate(-90 229.6 173.6)">3.3k</text>
<text x="232.1" y="173.4" transform="rotate(-90 232.1 173.4)">R22</text>
<text x="267.4" y="173.7">J12</text>
<text x="358.1" y="172.4">C10</text>
<text x="394.3" y="171.1">LDR</text>
<text x="358.1" y="177.5">100nF</text>
<text x="371.8" y="175.8" transform="rotate(-90 371.8 175.8)">10k</text>
<text x="374.3" y="176" transform="rotate(-90 374.3 176)">R12</text>
<text x="206.9" y="185.1">Q3</text>
<text x="226.5" y="182.6">GND</text>
<text x="235.5" y="183.8">R27</text>
<text x="356.1" y="185.1">GND</text>
<text x="368.8" y="185.1">GND</text>
<text x="82.3" y="191.5">SRD-05VDC-SL-C</text>
<text x="90.1" y="188.9">K1</text>
<text x="204.5" y="187.7">2N3904</text>
<text x="235.3" y="188.9">4.7k</text>
<text x="66.5" y="192.7">+5V</text>
<text x="213.8" y="197.8">GND</text>
<text x="229.6" y="194.2" transform="rotate(-90 229.6 194.2)">100k</text>
<text x="232.1" y="193.7" transform="rotate(-90 232.1 193.7)">R28</text>
<text x="264.9" y="194">ESP8266</text>
<text x="69.5" y="203.2" transform="rotate(-90 69.5 203.2)">1k</text>
<text x="72.1" y="203.9" transform="rotate(-90 72.1 203.9)">R15</text>
<text x="207.6" y="201.6">R23</text>
<text x="226.5" y="202.9">GND</text>
<text x="73.7" y="209.2">1N4148</text>
<text x="87.5" y="208">D3</text>
<text x="130.3" y="204.2">J10</text>
<text x="207.4" y="206.7">2.2k</text>
<text x="368.9" y="209.2">R16</text>
<text x="394.4" y="204.2">J11</text>
<text x="74.8" y="214.3">D4</text>
<text x="128.2" y="214.3">OPENER</text>
<text x="229.6" y="211.7" transform="rotate(-90 229.6 211.7)">3.3k</text>
<text x="232.1" y="211.5" transform="rotate(-90 232.1 211.5)">R24</text>
<text x="335.8" y="210.5">+5V</text>
<text x="368.9" y="214.3">330</text>
<text x="74.6" y="216.9">red</text>
<text x="207.6" y="219.4">R25</text>
<text x="226.5" y="220.7">GND</text>
<text x="340.4" y="220.7">1N4148</text>
<text x="342.8" y="218.1">D5</text>
<text x="368.9" y="216.9">R17</text>
<text x="368.9" y="221.9">330</text>
<text x="390" y="219.4">PARK ASSIST</text>
<text x="207.4" y="224.5">2.2k</text>
<text x="67.9" y="232.1">R13</text>
<text x="99" y="232.1">Q1</text>
<text x="229.6" y="229.5" transform="rotate(-90 229.6 229.5)">3.3k</text>
<text x="232.1" y="229.3" transform="rotate(-90 232.1 229.3)">R26</text>
<text x="304.1" y="232.1">R18</text>
<text x="330.2" y="232.1">Q2</text>
<text x="67.9" y="237.2">100</text>
<text x="99" y="234.6">2N7000</text>
<text x="226.5" y="238.5">GND</text>
<text x="304.1" y="237.2">100</text>
<text x="330.2" y="234.6">2N7000</text>
<text x="82.2" y="242.5" transform="rotate(-90 82.2 242.5)">100k</text>
<text x="84.8" y="242" transform="rotate(-90 84.8 242)">R14</text>
<text x="315.9" y="242.5" transform="rotate(-90 315.9 242.5)">100k</text>
<text x="318.5" y="242" transform="rotate(-90 318.5 242)">R19</text>
<text x="79.2" y="251.2">GND</text>
<text x="94.5" y="246.1">GND</text>
<text x="312.9" y="251.2">GND</text>
<text x="325.6" y="246.1">GND</text>
<text x="150.9" y="271.5">M3</text>
<text x="151" y="270.2">H1</text>
<text x="161.1" y="271.5">M3</text>
<text x="161.2" y="270.2">H2</text>
<text x="171.3" y="271.5">M3</text>
<text x="171.3" y="270.2">H3</text>
<text x="181.4" y="271.5">M3</text>
<text x="181.5" y="270.2">H4</text>
</g>
<g font-size="1.3" fill="#a90000">
<text x="392.3" y="27.8">1</text>
<text x="392.3" y="30.3">2</text>
<text x="392.3" y="32.9">3</text>
<text x="392.3" y="35.4">4</text>
<text x="36.8" y="38">A9</text>
<text x="36.7" y="53.2">B5</text>
<text x="36.8" y="50.7">A5</text>
<text x="192.9" y="50.3" transform="rotate(-90 192.9 50.3)">7</text>
<text x="195.4" y="50.9" transform="rotate(-90 195.4 50.9)">20</text>
<text x="177.7" y="55.7">21</text>
<text x="205.7" y="55.7">14</text>
<text x="205.7" y="58.3">15</text>
<text x="392.3" y="55.7">1</text>
<text x="392.3" y="58.3">2</text>
<text x="17.6" y="62.4" transform="rotate(-90 17.6 62.4)">SH</text>
<text x="25.3" y="62.8" transform="rotate(-90 25.3 62.8)">A12</text>
<text x="205.7" y="60.8">16</text>
<text x="205.7" y="63.4">17</text>
<text x="205.7" y="65.9">18</text>
<text x="392.3" y="60.8">3</text>
<text x="392.3" y="63.4">4</text>
<text x="392.3" y="65.9">5</text>
<text x="205.7" y="68.4">19</text>
<text x="206.3" y="71">9</text>
<text x="205.7" y="73.5">10</text>
<text x="205.7" y="78.6">23</text>
<text x="205.7" y="81.1">24</text>
<text x="205.7" y="83.7">25</text>
<text x="392.3" y="81.1">1</text>
<text x="392.3" y="83.7">2</text>
<text x="205.7" y="86.2">26</text>
<text x="205.7" y="88.8">27</text>
<text x="205.7" y="91.3">28</text>
<text x="206.3" y="93.8">1</text>
<text x="206.3" y="98.9">2</text>
<text x="206.3" y="101.5">3</text>
<text x="206.3" y="104">4</text>
<text x="206.3" y="106.5">5</text>
<text x="205.7" y="111.6">11</text>
<text x="206.3" y="109.1">6</text>
<text x="205.7" y="114.2">12</text>
<text x="205.7" y="116.7">13</text>
<text x="392.3" y="114.2">1</text>
<text x="392.3" y="116.7">2</text>
<text x="392.3" y="119.2">3</text>
<text x="192.9" y="123.9" transform="rotate(-90 192.9 123.9)">8</text>
<text x="392.3" y="121.8">4</text>
<text x="27.8" y="141.7" transform="rotate(-90 27.8 141.7)">2</text>
<text x="38.6" y="147.2">1</text>
<text x="38.6" y="149.7">4</text>
<text x="128.2" y="147.2">1</text>
<text x="128.2" y="149.7">2</text>
<text x="392.3" y="144.6">1</text>
<text x="392.3" y="147.2">2</text>
<text x="38.6" y="152.3">3</text>
<text x="38.6" y="154.8">5</text>
<text x="128.2" y="152.3">3</text>
<text x="128.2" y="154.8">4</text>
<text x="128.2" y="157.3">5</text>
<text x="128.2" y="159.9">6</text>
<text x="27.8" y="162" transform="rotate(-90 27.8 162)">6</text>
<text x="392.3" y="165">1</text>
<text x="392.3" y="167.5">2</text>
<text x="265.3" y="175.1">1</text>
<text x="265.3" y="177.7">2</text>
<text x="215.8" y="182.3" transform="rotate(-90 215.8 182.3)">3</text>
<text x="221.5" y="185.3">2</text>
<text x="265.3" y="180.2">3</text>
<text x="265.3" y="182.7">4</text>
<text x="265.3" y="185.3">5</text>
<text x="215.8" y="190" transform="rotate(-90 215.8 190)">1</text>
<text x="265.3" y="187.8">6</text>
<text x="265.3" y="190.4">7</text>
<text x="96.4" y="202.7" transform="rotate(-90 96.4 202.7)">5</text>
<text x="104" y="202.7" transform="rotate(-90 104 202.7)">4</text>
<text x="109.1" y="202.7" transform="rotate(-90 109.1 202.7)">3</text>
<text x="128.2" y="205.6">1</text>
<text x="128.2" y="208.1">2</text>
<text x="392.3" y="205.6">1</text>
<text x="392.3" y="208.1">2</text>
<text x="96.4" y="215.4" transform="rotate(-90 96.4 215.4)">2</text>
<text x="106.5" y="215.4" transform="rotate(-90 106.5 215.4)">1</text>
<text x="128.2" y="210.7">3</text>
<text x="392.3" y="210.7">3</text>
<text x="392.3" y="213.2">4</text>
<text x="392.3" y="215.8">5</text>
<text x="89.4" y="233.5">2</text>
<text x="96.4" y="230.6" transform="rotate(-90 96.4 230.6)">3</text>
<text x="320.6" y="233.5">2</text>
<text x="327.5" y="230.6" transform="rotate(-90 327.5 230.6)">3</text>
<text x="96.4" y="238.2" transform="rotate(-90 96.4 238.2)">1</text>
<text x="327.5" y="238.2" transform="rotate(-90 327.5 238.2)">1</text>
</g>
<g font-size="1.3" fill="#0f0f0f">
<text x="326.4" y="32.9">SDA</text>
<text x="326.5" y="35.4">SCL</text>
<text x="48.2" y="38">VBUS</text>
<text x="210.8" y="58.3">ENC_DT</text>
<text x="210.8" y="55.8">ENC_CLK</text>
<text x="380.1" y="55.8">ENC_CLK</text>
<text x="381.4" y="58.3">ENC_DT</text>
<text x="210.8" y="65.9">DOOR_STAT</text>
<text x="210.8" y="63.4">EXT_DOOR</text>
<text x="384.8" y="60.8">BTN</text>
<text x="210.8" y="68.5">CAR_STAT</text>
<text x="210.8" y="81.2">LED_RED</text>
<text x="210.8" y="83.7">LED_GREEN</text>
<text x="210.8" y="78.6">LIGHT</text>
<text x="384.8" y="81.2">BTN</text>
<text x="210.8" y="88.8">SDA</text>
<text x="210.8" y="86.2">BUZZER</text>
<text x="210.8" y="91.3">SCL</text>
<text x="274.3" y="93.9">RESET</text>
<text x="210.8" y="101.5">MCU_TX</text>
<text x="210.8" y="98.9">MCU_RX</text>
<text x="210.8" y="104">BTN</text>
<text x="210.8" y="109.1">DOOR_SW</text>
<text x="210.8" y="111.6">RELAY_DRIVE</text>
<text x="210.8" y="114.2">ECHO</text>
<text x="210.8" y="116.7">TRIG</text>
<text x="360.2" y="116.7">TRIG</text>
<text x="359.2" y="124.3">ECHO</text>
<text x="43.2" y="149.7">EXT_DOOR</text>
<text x="43.2" y="147.2">DOOR_STAT</text>
<text x="92.6" y="149.7">MCU_RX</text>
<text x="328.8" y="144.7">DOOR_SW</text>
<text x="43.2" y="154.8">RESET</text>
<text x="43.2" y="152.3">CAR_STAT</text>
<text x="185.3" y="152.3">MCU_RX</text>
<text x="117" y="157.4">MCU_TX</text>
<text x="94.4" y="165">RESET</text>
<text x="195.8" y="165">MCU_TX</text>
<text x="340" y="167.5">LIGHT</text>
<text x="193.5" y="177.7">EXT_DOOR</text>
<text x="111.7" y="198">RELAY_NO</text>
<text x="111.7" y="192.9">RELAY_NC</text>
<text x="192.6" y="203.1">DOOR_STAT</text>
<text x="379.9" y="208.2">BUZ_NEG</text>
<text x="356.2" y="210.7">LED_RED</text>
<text x="57.5" y="220.9">RELAY_COIL</text>
<text x="194.1" y="220.9">CAR_STAT</text>
<text x="353.7" y="218.3">LED_GREEN</text>
<text x="348" y="225.9">BUZ_NEG</text>
<text x="51.3" y="233.6">RELAY_DRIVE</text>
<text x="106.6" y="229.3" transform="rotate(-90 106.6 229.3)">RELAY_COM</text>
<text x="292.1" y="233.6">BUZZER</text>
</g>
<g font-size="1.3" fill="#0000c2">
<text x="10.1" y="261.6">Uno pin mapping: Dn on the ATmega is the Uno's digital pin n, so Garage_Opener_Logicer_R6 runs unchanged.</text>
<text x="10.1" y="266.7">Flash: burn the Uno (Optiboot) bootloader over J2 ISP once, then upload over J3 FTDI - or upload over ISP directly.</text>
<text x="10.1" y="271.8">Unplug the ESP from J12 while uploading over FTDI: both use the UART.</text>
<text x="82.9" y="271.8">J3's VCC pin is not connected - power from USB-C.</text>
<text x="10.1" y="276.8">ESP door request: drive J12 pin 5 HIGH to press the external door input (D11, active low with INPUT_PULLUP).</text>
</g>
</svg>
